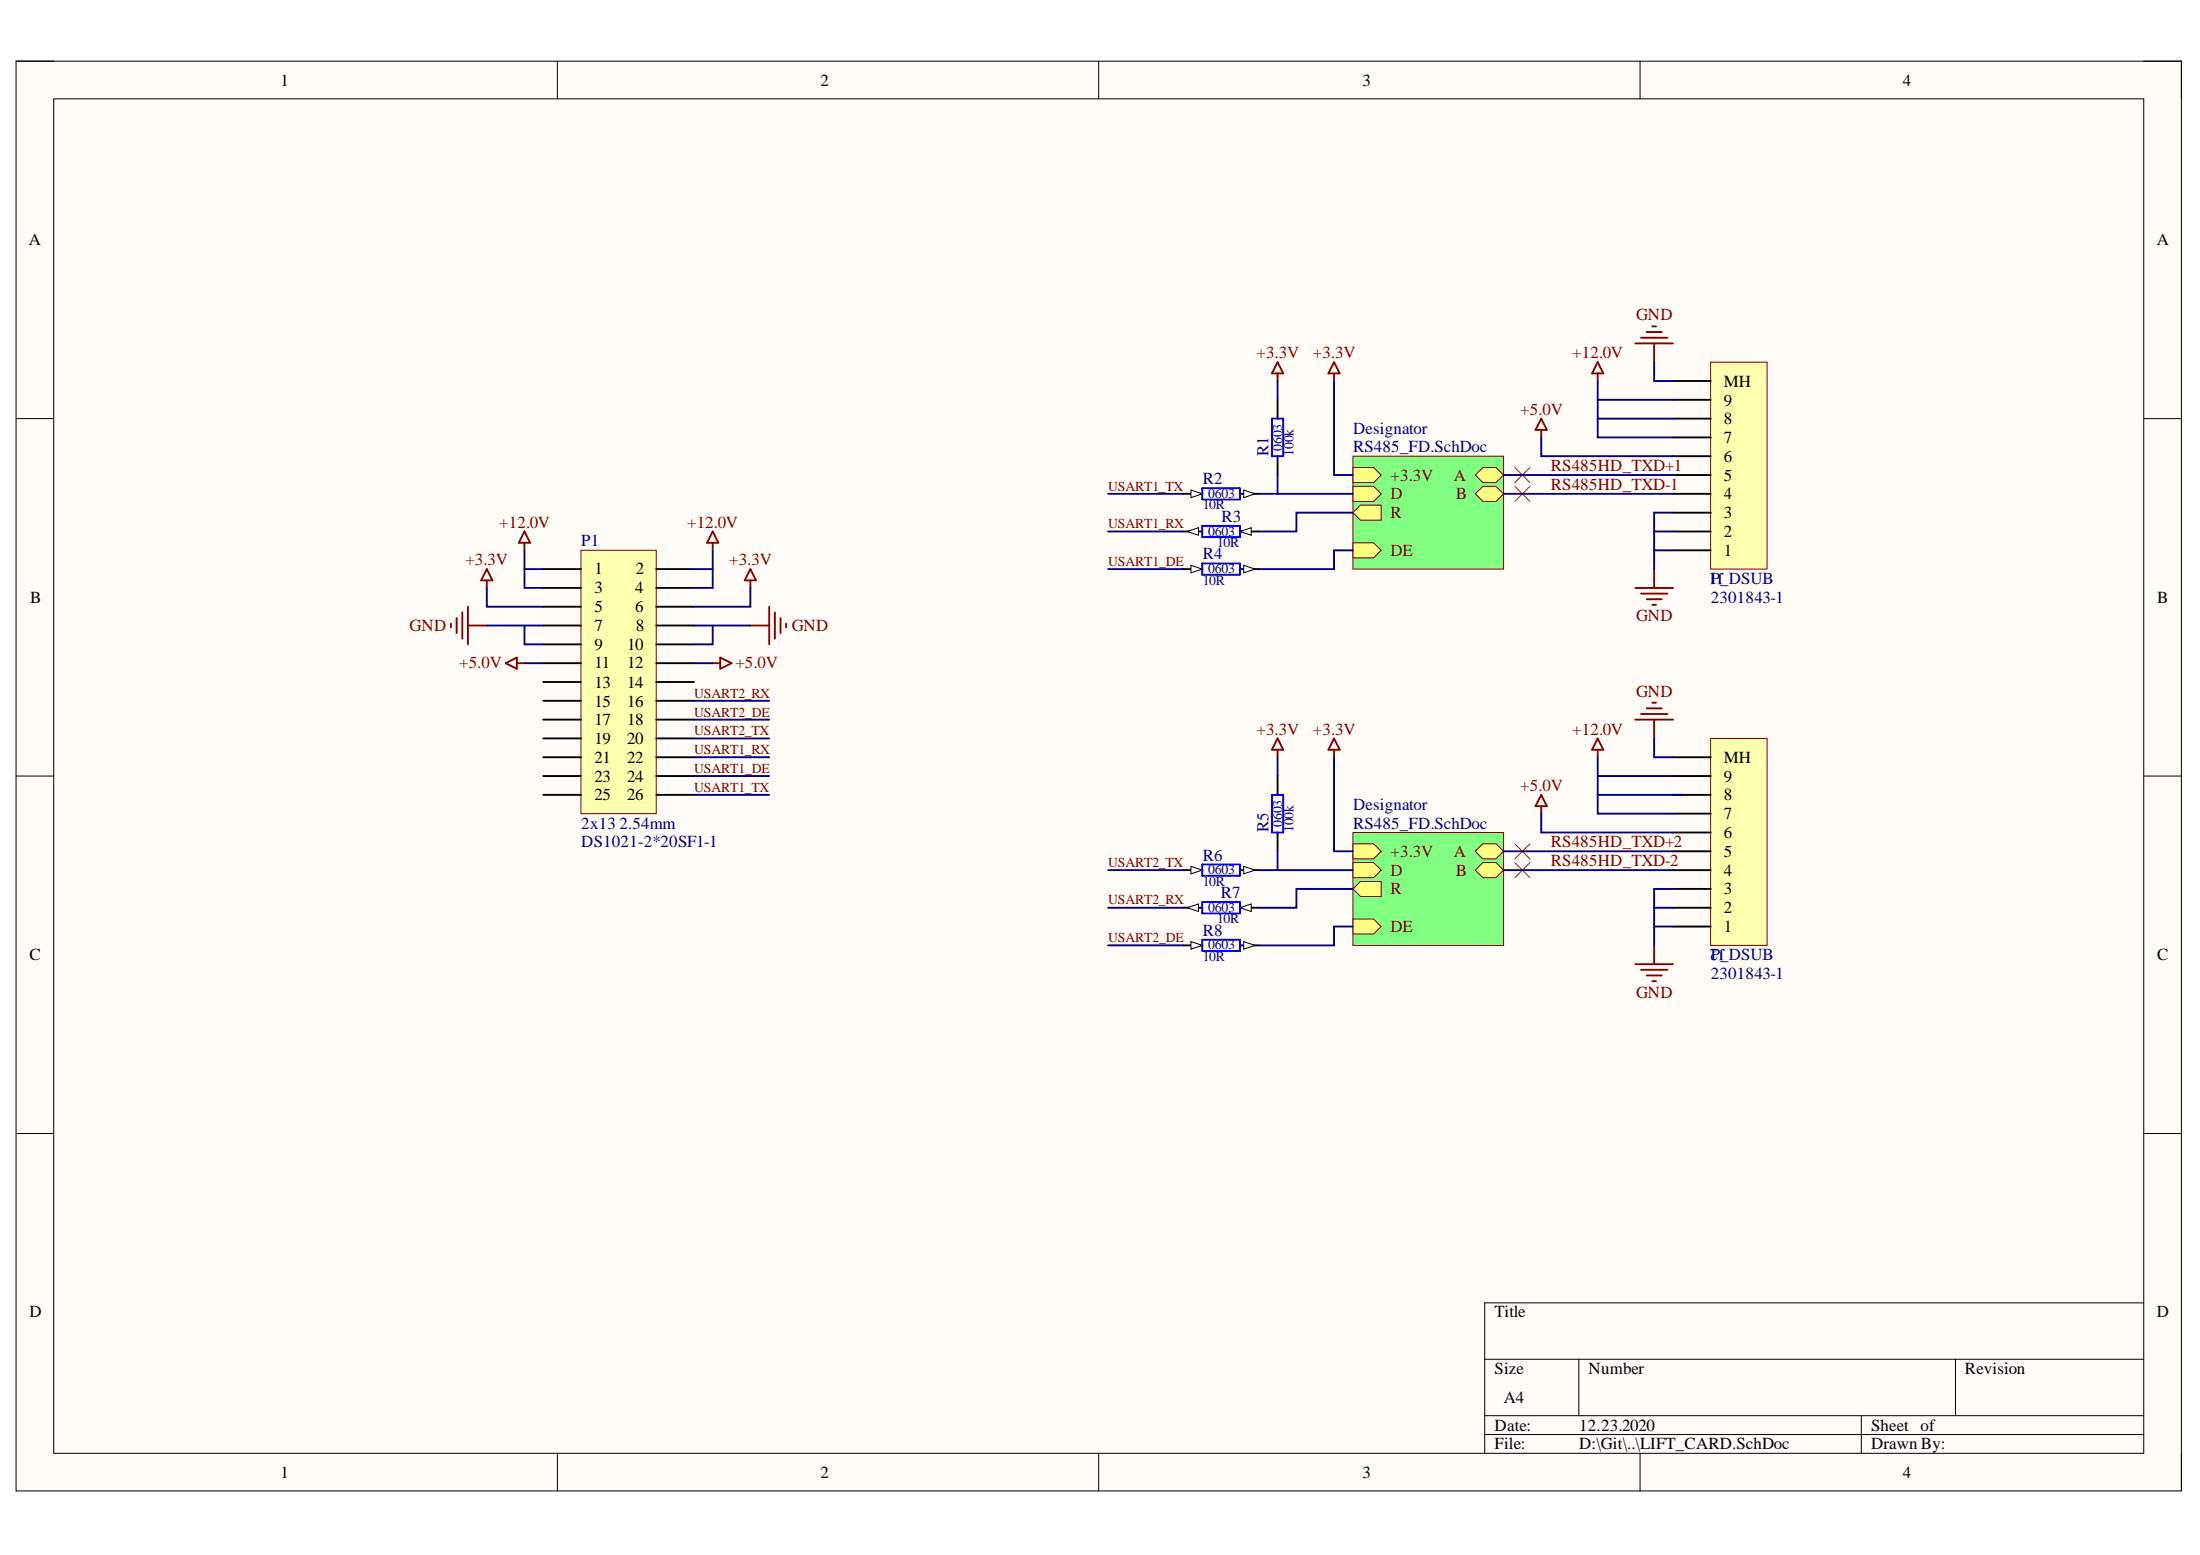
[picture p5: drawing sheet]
<svg xmlns="http://www.w3.org/2000/svg" width="297mm" height="210mm" viewBox="0 0 297 210" stroke-linecap="round" stroke-linejoin="round" font-family="sans-serif">
<path d="M2.2 8.3h292.3v193h-292.3z" fill-rule="evenodd" fill="#fffcf8"/>
<path d="M2.2 8.3h292.3v193h-292.3z" fill="none" stroke="#000" stroke-width=".14"/>
<path d="M7.3 13.3h282.1v182.9h-282.1z" fill-rule="evenodd" fill="#fffcf8"/>
<g fill="none" stroke="#000" stroke-width=".14">
<path d="M2.2 8.3h5.1M7.3 13.3h282.1v182.9h-282.1zM75.3 8.3v5M148.3 8.3v5M221.4 8.3v5M289.4 8.3h5.1v5M2.2 56.5h5.1M289.4 56.5h5.1M2.2 104.8h5.1M289.4 104.8h5.1M2.2 153h5.1M289.4 153h5.1"/>
<path d="M289.4 175.9h-88.9v20.3M75.3 196.2v5.1M148.3 196.2v5.1M200.5 183.5h88.9M200.5 191.1h88.9M200.5 193.6h88.9M213.2 183.5v7.6M221.4 196.2v5.1M251.3 191.1v5.1M264 183.5v7.6M294.5 196.2v5.1"/>
</g>
<path d="M231 48.9h7.6v27.9h-7.6z" fill-rule="evenodd" fill="#ffffb0"/>
<path d="M231 48.9h7.6v27.9h-7.6z" fill="none" stroke="#800000" stroke-width=".14"/>
<path d="M225.9 59h5.1M225.9 56.5h5.1M225.9 54h5.1M225.9 51.4h5.1M159.8 66.7h2.5M225.9 74.3h5.1M225.9 71.7h5.1M225.9 69.2h5.1M225.9 66.7h5.1M225.9 64.1h5.1M225.9 61.6h5.1" fill="none" stroke="#000" stroke-width=".25"/>
<path d="M160.8 66.2l1.5 .5-1.5 .5z" fill="#f8fcff"/>
<path d="M160.8 66.2l1.5 .5-1.5 .5z" fill="none" stroke="#000" stroke-width=".14"/>
<path d="M167.4 65.9h-5.1v1.5h5.1" fill="none" stroke="#00f" stroke-width=".25"/>
<path d="M167.4 66.7h2.6" fill="none" stroke="#000" stroke-width=".25"/>
<path d="M167.9 66.2l1.5 .5-1.5 .5z" fill="#f8fcff"/>
<path d="M167.9 66.2l1.5 .5-1.5 .5z" fill="none" stroke="#000" stroke-width=".14"/>
<path d="M167.4 65.9v1.5" fill="none" stroke="#00f" stroke-width=".25"/>
<path d="M167.4 71.7h2.6" fill="none" stroke="#000" stroke-width=".25"/>
<path d="M167.4 71.7l1.5-.5v1z" fill="#f8fcff"/>
<path d="M167.4 71.7l1.5-.5v1z" fill="none" stroke="#000" stroke-width=".14"/>
<path d="M162.3 71h5.1v1.5h-5.1" fill="none" stroke="#00f" stroke-width=".25"/>
<path d="M159.8 71.7h2.5" fill="none" stroke="#000" stroke-width=".25"/>
<path d="M160.3 71.7l1.5-.5v1z" fill="#f8fcff"/>
<path d="M160.3 71.7l1.5-.5v1z" fill="none" stroke="#000" stroke-width=".14"/>
<path d="M162.3 71v1.5" fill="none" stroke="#00f" stroke-width=".25"/>
<path d="M182.7 61.6h20.3v15.2h-20.3z" fill-rule="evenodd" fill="#80ff80"/>
<path d="M182.7 61.6h20.3v15.2h-20.3z" fill="none" stroke="#800000" stroke-width=".14"/>
<path d="M182.7 63.1h2.8l1 1-1 1h-2.8z" fill-rule="evenodd" fill="#ffff80"/>
<path d="M182.7 63.1h2.8l1 1-1 1h-2.8z" fill="none" stroke="#800000" stroke-width=".14"/>
<path d="M182.7 69.2l1-1h2.8v2h-2.8z" fill-rule="evenodd" fill="#ffff80"/>
<path d="M182.7 69.2l1-1h2.8v2h-2.8z" fill="none" stroke="#800000" stroke-width=".14"/>
<path d="M182.7 65.6h2.8l1 1.1-1 1h-2.8z" fill-rule="evenodd" fill="#ffff80"/>
<path d="M182.7 65.6h2.8l1 1.1-1 1h-2.8z" fill="none" stroke="#800000" stroke-width=".14"/>
<path d="M182.7 73.3h2.8l1 1-1 1h-2.8z" fill-rule="evenodd" fill="#ffff80"/>
<path d="M182.7 73.3h2.8l1 1-1 1h-2.8z" fill="none" stroke="#800000" stroke-width=".14"/>
<path d="M199.2 64.1l1-1h1.8l1 1-1 1h-1.8z" fill-rule="evenodd" fill="#ffff80"/>
<path d="M199.2 64.1l1-1h1.8l1 1-1 1h-1.8z" fill="none" stroke="#800000" stroke-width=".14"/>
<path d="M199.2 66.7l1-1.1h1.8l1 1.1-1 1h-1.8z" fill-rule="evenodd" fill="#ffff80"/>
<path d="M199.2 66.7l1-1.1h1.8l1 1.1-1 1h-1.8z" fill="none" stroke="#800000" stroke-width=".14"/>
<path d="M159.8 76.8h2.5" fill="none" stroke="#000" stroke-width=".25"/>
<path d="M160.8 76.3l1.5 .5-1.5 .5z" fill="#f8fcff"/>
<path d="M160.8 76.3l1.5 .5-1.5 .5z" fill="none" stroke="#000" stroke-width=".14"/>
<path d="M167.4 76.1h-5.1v1.5h5.1" fill="none" stroke="#00f" stroke-width=".25"/>
<path d="M167.4 76.8h2.6" fill="none" stroke="#000" stroke-width=".25"/>
<path d="M167.9 76.3l1.5 .5-1.5 .5z" fill="#f8fcff"/>
<path d="M167.9 76.3l1.5 .5-1.5 .5z" fill="none" stroke="#000" stroke-width=".14"/>
<path d="M171.7 56.5h1.6v5.1h-1.6zM167.4 76.1v1.5" fill="none" stroke="#00f" stroke-width=".25"/>
<g fill="none" stroke="#800000" stroke-width=".25">
<path d="M172.5 48.9l.8 1.5h-1.6zM172.5 50.4v1M180.1 48.9l.8 1.5h-1.5zM180.1 50.4v1M208.1 56.5l.8 1.5h-1.6zM208.1 58v1M220.8 46.4h5.1M221.6 45.6h3.5M222.3 44.8h2.1M223.1 44.1h.5M223.3 46.4v2.5M220.8 79.4h5.1"/>
<path d="M223.3 76.8v2.6M221.6 80.1h3.5M222.3 80.9h2.1M223.1 81.6h.5"/>
</g>
<path d="M204.5 63.1l2.1 2M204.5 65.6l2.1 2.1M206.6 63.1l-2.1 2M206.6 65.6l-2.1 2.1" fill="none" stroke="#f00" stroke-width=".14"/>
<path d="M172.5 54v2.5M172.5 61.6v2.5" fill="none" stroke="#000" stroke-width=".25"/>
<path d="M231 99.7h7.6v27.9h-7.6z" fill-rule="evenodd" fill="#ffffb0"/>
<path d="M231 99.7h7.6v27.9h-7.6z" fill="none" stroke="#800000" stroke-width=".14"/>
<path d="M159.8 117.5h2.5M225.9 120h5.1M225.9 117.5h5.1M225.9 114.9h5.1M225.9 112.4h5.1M225.9 109.8h5.1M225.9 107.3h5.1M225.9 104.8h5.1M225.9 102.2h5.1M225.9 125.1h5.1M225.9 122.5h5.1" fill="none" stroke="#000" stroke-width=".25"/>
<path d="M160.8 116.9l1.5 .6-1.5 .5z" fill="#f8fcff"/>
<path d="M160.8 116.9l1.5 .6-1.5 .5z" fill="none" stroke="#000" stroke-width=".14"/>
<path d="M167.4 116.7h-5.1v1.5h5.1" fill="none" stroke="#00f" stroke-width=".25"/>
<path d="M167.4 117.5h2.6" fill="none" stroke="#000" stroke-width=".25"/>
<path d="M167.9 116.9l1.5 .6-1.5 .5z" fill="#f8fcff"/>
<path d="M167.9 116.9l1.5 .6-1.5 .5z" fill="none" stroke="#000" stroke-width=".14"/>
<path d="M167.4 116.7v1.5" fill="none" stroke="#00f" stroke-width=".25"/>
<path d="M167.4 122.5h2.6" fill="none" stroke="#000" stroke-width=".25"/>
<path d="M167.4 122.5l1.5-.5v1z" fill="#f8fcff"/>
<path d="M167.4 122.5l1.5-.5v1z" fill="none" stroke="#000" stroke-width=".14"/>
<path d="M162.3 121.8h5.1v1.5h-5.1" fill="none" stroke="#00f" stroke-width=".25"/>
<path d="M159.8 122.5h2.5" fill="none" stroke="#000" stroke-width=".25"/>
<path d="M160.3 122.5l1.5-.5v1z" fill="#f8fcff"/>
<path d="M160.3 122.5l1.5-.5v1z" fill="none" stroke="#000" stroke-width=".14"/>
<path d="M162.3 121.8v1.5" fill="none" stroke="#00f" stroke-width=".25"/>
<path d="M182.7 112.4h20.3v15.2h-20.3z" fill-rule="evenodd" fill="#80ff80"/>
<path d="M182.7 112.4h20.3v15.2h-20.3z" fill="none" stroke="#800000" stroke-width=".14"/>
<path d="M182.7 113.9h2.8l1 1-1 1h-2.8z" fill-rule="evenodd" fill="#ffff80"/>
<path d="M182.7 113.9h2.8l1 1-1 1h-2.8z" fill="none" stroke="#800000" stroke-width=".14"/>
<path d="M182.7 120l1-1h2.8v2h-2.8z" fill-rule="evenodd" fill="#ffff80"/>
<path d="M182.7 120l1-1h2.8v2h-2.8z" fill="none" stroke="#800000" stroke-width=".14"/>
<path d="M182.7 116.4h2.8l1 1.1-1 1h-2.8z" fill-rule="evenodd" fill="#ffff80"/>
<path d="M182.7 116.4h2.8l1 1.1-1 1h-2.8z" fill="none" stroke="#800000" stroke-width=".14"/>
<path d="M182.7 124.1h2.8l1 1-1 1h-2.8z" fill-rule="evenodd" fill="#ffff80"/>
<path d="M182.7 124.1h2.8l1 1-1 1h-2.8z" fill="none" stroke="#800000" stroke-width=".14"/>
<path d="M199.2 114.9l1-1h1.8l1 1-1 1h-1.8z" fill-rule="evenodd" fill="#ffff80"/>
<path d="M199.2 114.9l1-1h1.8l1 1-1 1h-1.8z" fill="none" stroke="#800000" stroke-width=".14"/>
<path d="M199.2 117.5l1-1.1h1.8l1 1.1-1 1h-1.8z" fill-rule="evenodd" fill="#ffff80"/>
<path d="M199.2 117.5l1-1.1h1.8l1 1.1-1 1h-1.8z" fill="none" stroke="#800000" stroke-width=".14"/>
<path d="M159.8 127.6h2.5" fill="none" stroke="#000" stroke-width=".25"/>
<path d="M160.8 127.1l1.5 .5-1.5 .5z" fill="#f8fcff"/>
<path d="M160.8 127.1l1.5 .5-1.5 .5z" fill="none" stroke="#000" stroke-width=".14"/>
<path d="M167.4 126.9h-5.1v1.5h5.1" fill="none" stroke="#00f" stroke-width=".25"/>
<path d="M167.4 127.6h2.6" fill="none" stroke="#000" stroke-width=".25"/>
<path d="M167.9 127.1l1.5 .5-1.5 .5z" fill="#f8fcff"/>
<path d="M167.9 127.1l1.5 .5-1.5 .5z" fill="none" stroke="#000" stroke-width=".14"/>
<path d="M171.7 107.3h1.6v5.1h-1.6zM167.4 126.9v1.5" fill="none" stroke="#00f" stroke-width=".25"/>
<g fill="none" stroke="#800000" stroke-width=".25">
<path d="M60.9 84.2v.5M61.7 83.4v2.1M62.4 82.7v3.5M63.2 81.9v5.1M63.2 84.4h2.5M101.3 84.4h2.6M103.9 81.9v5.1M104.6 82.7v3.5M105.4 83.4v2.1M106.1 84.2v.5M172.5 99.7l.8 1.5h-1.6zM180.1 99.7l.8 1.5h-1.5z"/>
<path d="M220.8 97.1h5.1M221.6 96.4h3.5M222.3 95.6h2.1M223.1 94.9h.5M223.3 97.1v2.6M172.5 101.2v1M180.1 101.2v1M208.1 107.3l.8 1.5h-1.6zM208.1 108.8v1M220.8 130.2h5.1M221.6 130.9h3.5M222.3 131.7h2.1"/>
<path d="M223.1 132.4h.5M223.3 127.6v2.6"/>
</g>
<path d="M204.5 113.9l2.1 2M204.5 116.4l2.1 2.1M206.6 113.9l-2.1 2M206.6 116.4l-2.1 2.1" fill="none" stroke="#f00" stroke-width=".14"/>
<path d="M172.5 104.8v2.5M172.5 112.4v2.5" fill="none" stroke="#000" stroke-width=".25"/>
<path d="M78.4 74.3h10.2v35.5h-10.2z" fill-rule="evenodd" fill="#ffffb0"/>
<path d="M78.4 74.3h10.2v35.5h-10.2z" fill="none" stroke="#800000" stroke-width=".14"/>
<g fill="none" stroke="#000" stroke-width=".25">
<path d="M73.4 76.8h5M73.4 79.4h5M88.6 76.8h5.1M88.6 79.4h5.1M73.4 81.9h5M73.4 84.4h5M73.4 87h5M73.4 89.5h5M73.4 92.1h5M73.4 94.6h5M73.4 97.1h5M73.4 99.7h5"/>
<path d="M88.6 81.9h5.1M88.6 84.4h5.1M88.6 87h5.1M88.6 89.5h5.1M88.6 92.1h5.1M88.6 94.6h5.1M88.6 97.1h5.1M88.6 99.7h5.1M73.4 102.2h5M73.4 104.8h5M73.4 107.3h5M88.6 102.2h5.1"/>
<path d="M88.6 104.8h5.1M88.6 107.3h5.1"/>
</g>
<g fill="none" stroke="#800000" stroke-width=".25">
<path d="M215.7 50.4v1M215.7 48.9l.8 1.5h-1.5zM65.7 76.8l.8 1.5h-1.5zM65.7 78.3v1.1M70.8 71.7l.8 1.6h-1.6zM70.8 73.3v1M96.2 71.7l.8 1.6h-1.5zM96.2 73.3v1M101.3 76.8l.8 1.5h-1.5zM101.3 78.3v1.1M68.3 89.5l1.5-.7v1.5zM69.8 89.5h1"/>
<path d="M96.2 89.5h1M97.2 88.8l1.6 .7-1.6 .8zM215.7 99.7l.8 1.5h-1.5zM215.7 101.2v1"/>
</g>
<g fill="none" stroke="#000080" stroke-width=".25">
<path d="M172.5 51.4v2.6M180.1 51.4v12.7h2.6M208.1 59v2.6h17.8M215.7 56.5v2.5h10.2M215.7 54v2.5h10.2M215.7 54h10.2M215.7 51.4v2.6M223.3 48.9v2.5h2.6M65.7 79.4v2.5h7.7M70.8 74.3v5.1h2.6M70.8 76.8h2.6M93.7 76.8h2.5"/>
<path d="M96.2 74.3v5.1h-2.5M101.3 79.4v2.5h-7.6M149.6 76.8h10.2M149.6 71.7h10.2M149.6 66.7h10.2M170 66.7h12.7M172.5 64.1v2.6M182.7 74.3h-2.6v2.5h-10.1M182.7 69.2h-7.7v2.5h-5M203 66.7h22.9M203 64.1h22.9M223.3 71.7v2.6h2.6"/>
<path d="M223.3 74.3v2.5M225.9 69.2h-2.6v2.5h2.6M65.7 84.4h7.7M70.8 84.4v2.6h2.6M70.8 89.5h2.6M93.7 84.4h7.6M93.7 89.5h2.5M93.7 99.7h10.2M93.7 97.1h10.2M93.7 94.6h10.2M96.2 84.4v2.6h-2.5M223.3 99.7v2.5h2.6"/>
<path d="M93.7 107.3h10.2M93.7 104.8h10.2M93.7 102.2h10.2M149.6 117.5h10.2M170 117.5h12.7M172.5 102.2v2.6M172.5 114.9v2.6M180.1 102.2v12.7h2.6M182.7 120h-7.7v2.5h-5M203 117.5h22.9M203 114.9h22.9M208.1 109.8v2.6h17.8"/>
<path d="M215.7 107.3v2.5h10.2M215.7 102.2v5.1h11.5M215.7 104.8h10.2M225.9 120h-2.6v2.5h2.6M149.6 127.6h10.2M149.6 122.5h10.2M182.7 125.1h-2.6v2.5h-10.1M223.3 122.5v2.6h2.6M223.3 125.1v2.5"/>
</g>
<g font-size="2.3">
<text x="37.9" y="11.6">1</text>
<text x="110.8" y="11.6">2</text>
<text x="183.9" y="11.6">3</text>
<text x="256.9" y="11.6">4</text>
<text x="3.9" y="33.1">A</text>
<text x="291.2" y="33.1">A</text>
<text x="232.7" y="52.2">MH</text>
<text x="232.7" y="59.8">7</text>
<text x="232.7" y="57.3">8</text>
<text x="232.7" y="54.7">9</text>
<text x="232.7" y="64.9">5</text>
<text x="232.7" y="62.3">6</text>
<text x="232.7" y="69.9">3</text>
<text x="232.7" y="67.4">4</text>
<text x="80.3" y="77.5">1</text>
<text x="85.8" y="77.5">2</text>
<text x="232.7" y="75">1</text>
<text x="232.7" y="72.5">2</text>
<text x="4.1" y="81.4">B</text>
<text x="80.3" y="80.1">3</text>
<text x="80.3" y="82.6">5</text>
<text x="85.8" y="80.1">4</text>
<text x="85.8" y="82.6">6</text>
<text x="291.3" y="81.4">B</text>
<text x="80.3" y="85.2">7</text>
<text x="80.3" y="87.7">9</text>
<text x="84.7" y="87.7">10</text>
<text x="85.8" y="85.2">8</text>
<text x="80.3" y="90.2">11</text>
<text x="80.3" y="92.8">13</text>
<text x="80.3" y="95.4">15</text>
<text x="84.7" y="90.2">12</text>
<text x="84.7" y="92.8">14</text>
<text x="84.7" y="95.4">16</text>
<text x="80.3" y="97.9">17</text>
<text x="80.3" y="100.4">19</text>
<text x="84.7" y="97.9">18</text>
<text x="84.7" y="100.4">20</text>
<text x="80.3" y="103">21</text>
<text x="80.3" y="105.5">23</text>
<text x="84.7" y="103">22</text>
<text x="84.7" y="105.5">24</text>
<text x="232.7" y="105.5">9</text>
<text x="232.7" y="103">MH</text>
<text x="80.3" y="108">25</text>
<text x="84.7" y="108">26</text>
<text x="232.7" y="113.1">6</text>
<text x="232.7" y="110.6">7</text>
<text x="232.7" y="108">8</text>
<text x="232.7" y="118.2">4</text>
<text x="232.7" y="115.7">5</text>
<text x="232.7" y="125.8">1</text>
<text x="232.7" y="123.3">2</text>
<text x="232.7" y="120.7">3</text>
<text x="4" y="129.6">C</text>
<text x="291.3" y="129.6">C</text>
<text x="4" y="177.8">D</text>
<text x="201.8" y="177.8">Title</text>
<text x="291.2" y="177.8">D</text>
<text x="201.8" y="185.5">Size</text>
<text x="214.5" y="185.5">Number</text>
<text x="265.3" y="185.5">Revision</text>
<text x="203.1" y="189.3">A4</text>
<text x="201.8" y="193.1">Date:</text>
<text x="201.8" y="195.7">File:</text>
<text x="213.2" y="193.1">12.23.2020</text>
<text x="213.2" y="195.7">D:\Git\..\LIFT_CARD.SchDoc</text>
<text x="252.6" y="193.1">Sheet of</text>
<text x="252.6" y="195.7">Drawn By:</text>
<text x="37.9" y="199.5">1</text>
<text x="110.8" y="199.5">2</text>
<text x="183.9" y="199.5">3</text>
<text x="256.9" y="199.5">4</text>
</g>
<g font-size="2.3" fill="#800000">
<text x="220.9" y="43.2">GND</text>
<text x="169.7" y="48.3">+3.3V</text>
<text x="177.3" y="48.3">+3.3V</text>
<text x="212.3" y="48.3">+12.0V</text>
<text x="205.3" y="56">+5.0V</text>
<text x="187.8" y="64.9">+3.3V</text>
<text x="196.3" y="64.9">A</text>
<text x="209.4" y="63.6">RS485HD_TXD+1</text>
<text x="67.4" y="71.2">+12.0V</text>
<text x="92.8" y="71.2">+12.0V</text>
<text x="187.8" y="69.9">R</text>
<text x="187.8" y="67.4">D</text>
<text x="196.5" y="67.4">B</text>
<text x="209.4" y="66.1">RS485HD_TXD-1</text>
<text x="62.8" y="76.3">+3.3V</text>
<text x="98.4" y="76.3">+3.3V</text>
<text x="187.8" y="75">DE</text>
<text x="220.9" y="83.9">GND</text>
<text x="55.3" y="85.2">GND</text>
<text x="106.9" y="85.2">GND</text>
<text x="62" y="90.2">+5.0V</text>
<text x="99.3" y="90.2">+5.0V</text>
<text x="220.9" y="94.1">GND</text>
<text x="169.7" y="99.2">+3.3V</text>
<text x="177.3" y="99.2">+3.3V</text>
<text x="212.3" y="99.2">+12.0V</text>
<text x="205.3" y="106.8">+5.0V</text>
<text x="187.8" y="115.7">+3.3V</text>
<text x="187.8" y="118.2">D</text>
<text x="196.3" y="115.7">A</text>
<text x="196.5" y="118.2">B</text>
<text x="209.4" y="114.4">RS485HD_TXD+2</text>
<text x="209.4" y="116.9">RS485HD_TXD-2</text>
<text x="187.8" y="120.7">R</text>
<text x="187.8" y="125.8">DE</text>
<text x="220.9" y="134.7">GND</text>
</g>
<g font-size="2.3" fill="#000080">
<text x="182.7" y="58.5">Designator</text>
<text x="162.4" y="65.4">R2</text>
<text x="171.3" y="61.6" transform="rotate(-90 171.3 61.6)">R1</text>
<text x="182.7" y="61.1">RS485_FD.SchDoc</text>
<text x="164.9" y="70.5">R3</text>
<text x="78.5" y="73.7">P1</text>
<text x="162.4" y="75.5">R4</text>
<text x="232.7" y="77.3" transform="rotate(-180 232.7 77.3)">J1</text>
<text x="231" y="78.8">P_DSUB</text>
<text x="231" y="81.4">2301843-1</text>
<text x="78.5" y="111.8">2x13</text>
<text x="83.6" y="111.8">2.54mm</text>
<text x="171.3" y="112.4" transform="rotate(-90 171.3 112.4)">R5</text>
<text x="182.7" y="109.3">Designator</text>
<text x="182.7" y="111.8">RS485_FD.SchDoc</text>
<text x="78.5" y="114.4">DS1021-2*20SF1-1</text>
<text x="162.4" y="116.2">R6</text>
<text x="164.8" y="121.2">R7</text>
<text x="162.4" y="126.3">R8</text>
<text x="231" y="129.6">P_DSUB</text>
<text x="232.9" y="128.2" transform="rotate(-180 232.9 128.2)">J2</text>
<text x="231" y="132.1">2301843-1</text>
</g>
<g font-size="1.9" fill="#000080">
<text x="173.1" y="60.8" transform="rotate(-90 173.1 60.8)">0603</text>
<text x="174.6" y="61.6" transform="rotate(-90 174.6 61.6)">100k</text>
<text x="162.4" y="68.8">10R</text>
<text x="163.1" y="67.2">0603</text>
<text x="163.1" y="72.3">0603</text>
<text x="163.1" y="77.4">0603</text>
<text x="164.3" y="73.8">10R</text>
<text x="162.4" y="78.9">10R</text>
<text x="173.1" y="111.6" transform="rotate(-90 173.1 111.6)">0603</text>
<text x="174.6" y="112.4" transform="rotate(-90 174.6 112.4)">100k</text>
<text x="162.4" y="119.5">10R</text>
<text x="163.1" y="118">0603</text>
<text x="163.1" y="123.1">0603</text>
<text x="164.3" y="124.6">10R</text>
<text x="162.4" y="129.8">10R</text>
<text x="163.1" y="128.2">0603</text>
</g>
<g font-size="1.9" fill="#800000">
<text x="149.6" y="71.3">USART1_RX</text>
<text x="149.6" y="66.2">USART1_TX</text>
<text x="149.6" y="76.4">USART1_DE</text>
<text x="93.7" y="94.2">USART2_RX</text>
<text x="93.7" y="101.8">USART1_RX</text>
<text x="93.7" y="99.3">USART2_TX</text>
<text x="93.7" y="96.7">USART2_DE</text>
<text x="93.7" y="106.9">USART1_TX</text>
<text x="93.7" y="104.3">USART1_DE</text>
<text x="149.6" y="117">USART2_TX</text>
<text x="149.6" y="122.1">USART2_RX</text>
<text x="149.6" y="127.1">USART2_DE</text>
</g>
</svg>
